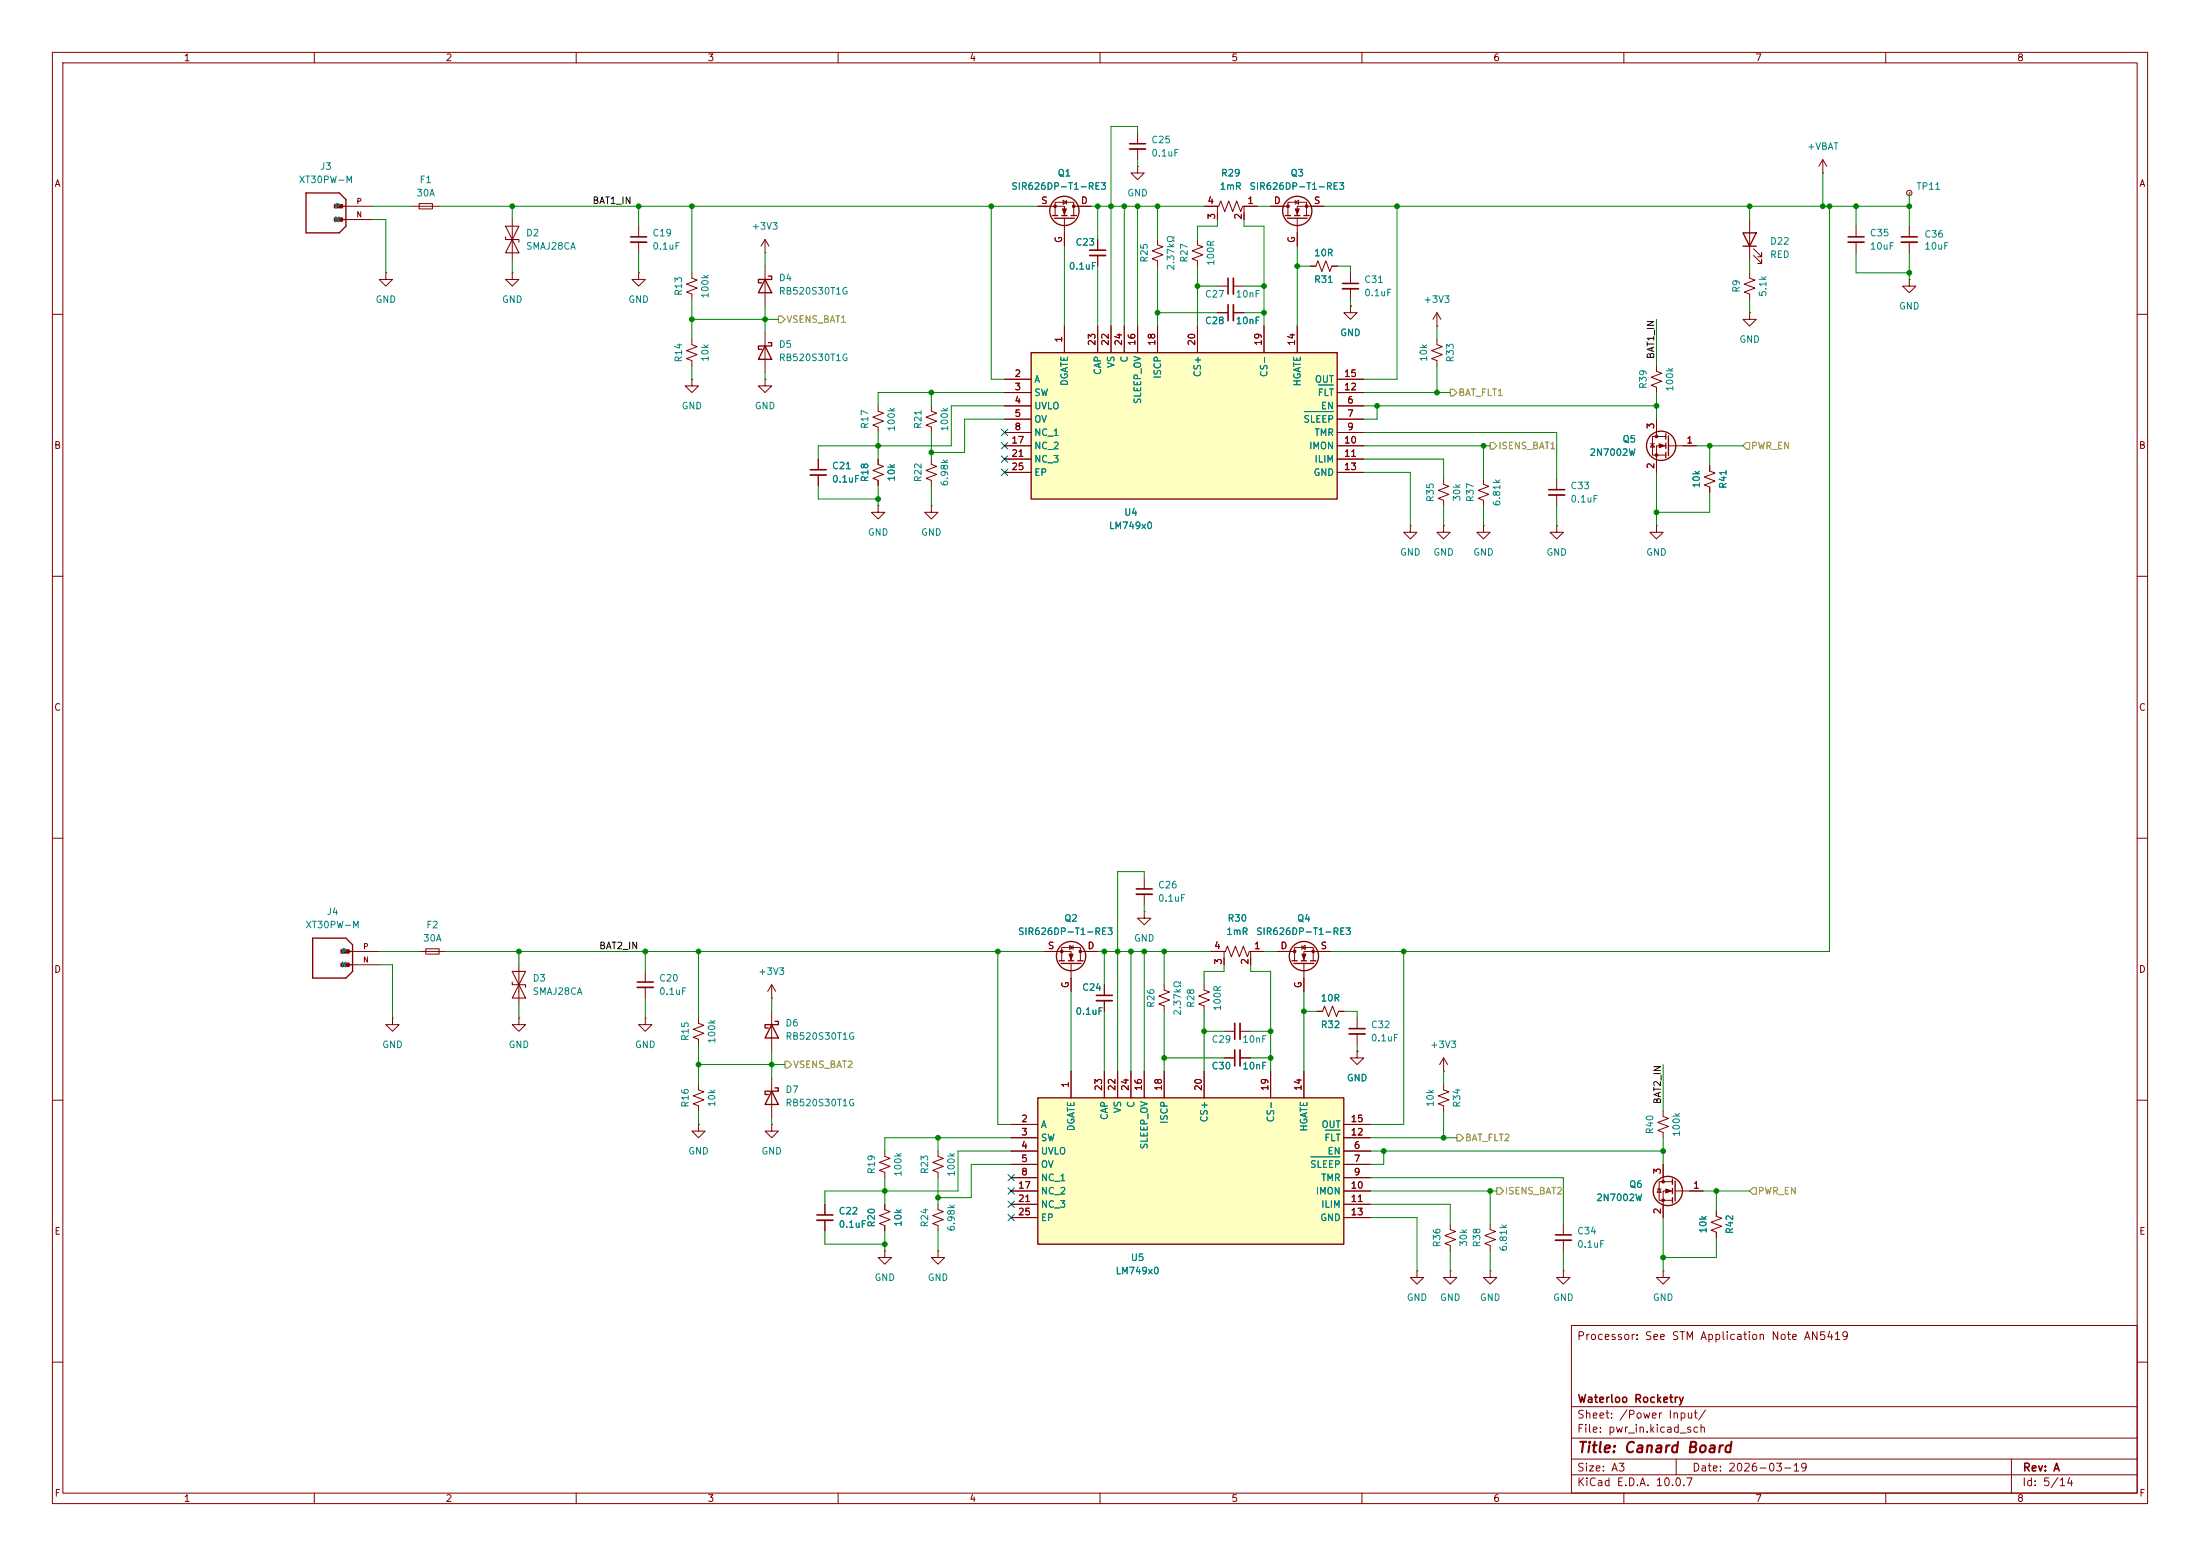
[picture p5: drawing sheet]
<svg xmlns="http://www.w3.org/2000/svg" width="420mm" height="297mm" viewBox="0 0 420 297" stroke-linecap="round" stroke-linejoin="round" font-family="sans-serif">
<g fill="none" stroke="#840000" stroke-width=".19">
<path d="M10 10h400v277h-400zM12 12h396v273h-396zM60 10v2M110 10v2M160 10v2M210 10v2M260 10v2M310 10v2M360 10v2M217.2 31.8v1.2h1.2l-1.2 1.3-1.3-1.3h1.3M217.2 31.8h.1M229.9 39.4h2.8l.3-1 .8 2 .8-2 .7 2 .8-2 .8 2 .3-1h2.8"/>
<path d="M232.4 39.4v2.5M237.5 39.4v2.5M242.6 39.4h3.3M247.3 38.6l.6-.4v.8zM247.3 38.2v.8M252.7 39.4h-5.1v1.7M348 33h.1M348 30.5l-.8 1.3M348 30.5l.7 1.3M348 30.5v2.5M146 48.3h.1M146 45.7v2.6"/>
<path d="M146 50.8v7.6M146 45.7l-.7 1.3M146 45.7l.8 1.3M209.5 45.7v2.1M209.5 48.8v2M221 45.7v1l1 .4-2 .8 2 .7-2 .8 1 .4v1M228.6 45.7v1l1 .4-2 .8 2 .7-2 .8 1 .4v1M245.9 41.1v-2.5h3.5v2.5M247.6 41.7v5.3M250.2 50.8h1l.4-1 .7 2 .8-2 .8 2 .4-1h1M257.8 58.4v1.3h1.3l-1.3 1.3-1.3-1.3h1.3M257.8 58.4h.1"/>
<path d="M257.8 52.1v2M257.8 55.1v2.1M334 41.9v7.6M334.8 48.8l1.5 1.5v-.8v.8h-.8M334.8 47.5l1.5 1.5v-.7v.7h-.8M354.3 43.2v2M354.3 46.2v2.1M364.5 53.3v1.3h1.3l-1.3 1.3-1.3-1.3h1.3M364.5 53.3h.1M10 60h2M132.1 72.4v1.3h1.2l-1.2 1.2-1.3-1.2h1.3M132.1 72.4h.1"/>
<path d="M146 72.4v1.3h1.3l-1.3 1.2-1.2-1.2h1.2M146 72.4h.1M146 63.5v7.6M167.6 77.5v1l1.1 .4-2.1 .7 2.1 .8-2.1 .8 1 .3v1.1M177.8 77.5v1l1 .4-2 .7 2 .8-2 .8 1 .3v1.1M408 60h2M156.2 87.6v2.1M156.2 90.7v2M167.6 87.6v1l1.1 .4-2.1 .8 2.1 .8-2.1 .7 1 .4v1M167.6 96.5v1.3h1.3l-1.3 1.3-1.2-1.3h1.2M167.6 96.5h.1M177.8 96.5v1.3h1.3l-1.3 1.3-1.3-1.3h1.3"/>
<path d="M177.8 96.5h.1M177.8 87.6v1l1 .4-2 .8 2 .8-2 .7 1 .4v1M10 110h2M408 110h2M10 160h2M408 160h2M123.2 194.3v1.3h1.3l-1.3 1.3-1.3-1.3h1.3M123.2 194.3h.1M123.2 185.4v2.1M123.2 188.5v2M133.3 194.3v1l1.1 .4-2.1 .8 2.1 .7-2.1 .8 1 .4v1M147.3 190.5h.1"/>
<path d="M147.3 188l-.7 1.2M147.3 188l.8 1.2M147.3 188v2.5M147.3 193v7.7M10 210h2M275.6 207v1l1 .4-2 .8 2 .7-2 .8 1 .4v1M317.5 212.1v1l1 .4-2 .7 2 .8-2 .8 1 .4v1M408 210h2M276.9 233.7v1l1 .4-2.1 .7 2.1 .8-2.1 .8 1.1 .3v1.1M284.5 233.7v1l1 .4-2 .7 2 .8-2 .8 1 .3v1.1M298.4 233.7v2M298.4 236.7v2.1"/>
<path d="M316.4 226.9h.7M316.7 226.9l.4 .7h-.7zM317.5 222.2v3.4M319.3 225.6h-2.6v3.5h2.6M319.3 227.3h-1.8v5.1M319.8 227.3h5.3M327.7 231.1v1.1l1 .3-2.1 .8 2.1 .8-2.1 .7 1.1 .4v1M270.5 242.6v1.2h1.3l-1.3 1.3-1.3-1.3h1.3M270.5 242.6h.1M276.9 242.6v1.2h1.2l-1.2 1.3-1.3-1.3h1.3M276.9 242.6h.1M284.5 242.6v1.2h1.2l-1.2 1.3-1.3-1.3h1.3"/>
<path d="M284.5 242.6h.1M300 253h108v32h-108zM317.5 242.6v1.2h1.3l-1.3 1.3-1.3-1.3h1.3M317.5 242.6h.1M10 260h2M300 278.5h108M300 274.5h108M300 268.5h108M320 278.5v3M384 278.5v6.5M408 260h2M60 285v2"/>
<path d="M110 285v2M160 285v2M210 285v2M260 285v2M300 281.5h108M310 285v2M360 285v2"/>
</g>
<path d="M208 47.8h3.1M256.3 54.1h3M352.8 45.2h3.1M154.7 89.7h3M121.7 187.5h3M296.9 235.7h3.1" fill="none" stroke="#840000" stroke-width=".3"/>
<path d="M208 48.8h3.1M256.3 55.1h3M352.8 46.2h3.1M154.7 90.7h3M121.7 188.5h3M296.9 236.7h3.1" fill="none" stroke="#840000" stroke-width=".33"/>
<g fill="none" stroke="#840000" stroke-width=".25">
<path d="M146 53.3l1.3 2.6h-2.5zM146.7 52.7h.6v.6h-2.5v.7h.6M245.4 41.1h1M245.7 41.7h3.9M247.1 41.1h1.1M248.9 41.1h1M332.7 44.5h2.6l-1.3 2.5zM332.7 47h2.6M146 66l1.3 2.6h-2.5zM146.7 65.4h.6v.6h-2.5v.7h.6M147.3 195.6l1.3 2.5h-2.6zM148 194.9h.6v.7h-2.6v.6h.7"/>
<path d="M319.3 225v1.1M319.3 226.8v1M319.3 228.6v1M319.8 225.4v3.8"/>
<circle cx="247.6" cy="40.3" r="2.79"/>
<circle cx="318.4" cy="227.3" r="2.79"/>
</g>
<g fill="#840000" stroke="#840000" stroke-width=".19">
<path d="M318 226.9l1 .4-1 .4z"/>
<path d="M247.3 39.9h.7l-.4 1z"/>
<circle cx="317.5" cy="225.6" r=".25"/>
<circle cx="317.5" cy="229.1" r=".25"/>
<circle cx="245.9" cy="39.4" r=".25"/>
<circle cx="249.4" cy="39.4" r=".25"/>
</g>
<path d="M196.8 67.3h58.5v28h-58.5z" fill="#ffffc2"/>
<path d="M196.8 67.3h58.5v28h-58.5zM59.7 179.1h6.3l1.3 1.2v5.1l-1.3 1.3h-6.3zM65.4 181.6h1.9M65.4 184.2h1.9M147.3 208.3l1.3 2.5h-2.6zM148 207.6h.6v.7h-2.6v.6h.7" fill="none" stroke="#840000" stroke-width=".25"/>
<g fill="none" stroke="#840000" stroke-width=".19">
<path d="M232.4 59.7h2M232.4 54.6h2M235.5 59.7h2M235.5 54.6h2M364.5 43.2v2M364.5 46.2v2.1M191.8 72.4h5M191.8 74.9h5M191.8 77.5h5M203.2 62.2v5.1M209.5 62.2v5.1M212.1 62.2v5.1"/>
<path d="M214.6 62.2v5.1M217.2 62.2v5.1M221 62.2v5.1M228.6 62.2v5.1M241.3 62.2v5.1M247.6 62.2v5.1M255.3 72.4h5M255.3 74.9h5M255.3 77.5h5M191.8 80h5M191.8 82.6h5M191.8 85.1h5"/>
<path d="M191.8 87.6h5M191.8 90.2h5M255.3 80h5M255.3 82.6h5M255.3 85.1h5M255.3 87.6h5M255.3 90.2h5M67.3 184.2h5.1M67.3 181.6h5.1M74.9 194.3v1.3h1.3l-1.3 1.3-1.2-1.3h1.2M74.9 194.3h.1M229.9 188v1l1 .4-2 .7 2 .8-2 .7 1 .4v1"/>
<path d="M233.7 196.9h2M236.7 196.9h2.1M251.5 193h1l.4-1 .7 2.1 .8-2.1 .7 2.1 .4-1.1h1M133.3 207v1l1.1 .4-2.1 .8 2.1 .7-2.1 .8 1 .4v1M133.3 214.6v1.3h1.3l-1.3 1.3-1.2-1.3h1.2M133.3 214.6h.1M147.3 214.6v1.3h1.3l-1.3 1.3-1.3-1.3h1.3M147.3 214.6h.1M147.3 205.7v7.7M233.7 201.9h2M236.7 201.9h2.1M259.1 200.7v1.2h1.2l-1.2 1.3-1.3-1.3h1.3"/>
<path d="M259.1 200.7h.1M168.9 238.8v1.2h1.3l-1.3 1.3-1.3-1.3h1.3M168.9 238.8h.1M179.1 238.8v1.2h1.2l-1.2 1.3-1.3-1.3h1.3M179.1 238.8h.1"/>
</g>
<path d="M249 78.6h5.5M251.7 73.5h2.8" fill="none" stroke="#008484" stroke-width=".19"/>
<path d="M234.4 53.1v3M234.4 58.2v3M363 45.2h3M235.7 195.3v3.1M235.7 200.4v3.1" fill="none" stroke="#840000" stroke-width=".3"/>
<path d="M235.5 53.1v3M235.5 58.2v3M363 46.2h3M236.7 195.3v3.1M236.7 200.4v3.1" fill="none" stroke="#840000" stroke-width=".33"/>
<g fill="#840000" stroke="#840000" stroke-width=".19">
<path d="M65.1 181.3h1.6v.6h-1.6z"/>
<path d="M65.1 183.8h1.6v.7h-1.6z"/>
</g>
<path d="M198.1 209.6h58.4v27.9h-58.4z" fill="#ffffc2"/>
<g fill="none" stroke="#840000" stroke-width=".25">
<path d="M58.4 36.8h6.4l1.2 1.3v5.1l-1.2 1.3h-6.4zM64.1 39.4h1.9M64.1 41.9h1.9M200.9 41.1h1M201.3 41.7h3.8M202.7 41.1h1M204.5 41.1h1M318 82.8v1M318 84.6v1M318 86.4v1M318.5 83.2v3.8M202.2 183.4h1"/>
<path d="M202.6 183.9h3.8M204 183.4h1M205.7 183.4h1.1M246.6 183.4h1M247 183.9h3.8M248.4 183.4h1M250.2 183.4h1M198.1 209.6h58.4v27.9h-58.4z"/>
<circle cx="203.2" cy="40.3" r="2.79"/>
<circle cx="317.1" cy="85.1" r="2.79"/>
<circle cx="204.5" cy="182.5" r="2.79"/>
<circle cx="248.9" cy="182.5" r="2.79"/>
</g>
<g fill="none" stroke="#840000" stroke-width=".19">
<path d="M66 39.4h5.1M78.7 39.4h5.1M80 38.9h2.5v1h-2.5zM198.1 39.4h5.1v1.7M202.9 38.2l.7 .4-.7 .4zM203.6 38.2v.8M205 39.4h3.3M217.2 25.4v2M217.2 28.4v2.1M229.9 39.4h2.5M237.5 39.4h2.5M242.6 39.4h2.5"/>
<path d="M250.2 39.4h2.5M364.5 36.8h.1M66 41.9h5.1M73.7 52.1v1.2h1.2l-1.2 1.3-1.3-1.3h1.3M73.7 52.1h.1M97.8 52.1v1.2h1.3l-1.3 1.3-1.3-1.3h1.3M97.8 52.1h.1M97.8 41.9v7.6M121.9 52.1v1.2h1.3l-1.3 1.3-1.3-1.3h1.3M121.9 52.1h.1M121.9 43.2v2M121.9 46.2v2.1"/>
<path d="M132.1 52.1v1l1 .4-2 .7 2 .8-2 .8 1 .3v1.1M201.4 41.1v-2.5h3.6v2.5M203.2 41.7v5.3M209.5 45.7v2.1M209.5 48.8v2M232.4 59.7h2M232.4 40.6v1.3M235.5 59.7h2M237.5 40.6v1.3M247.6 44.5v2.5M250.2 50.8h1M254.3 50.8h1"/>
<path d="M257.8 58.4h.1M274.3 59.7v2.5M274.3 59.7l-.7 1.3M274.3 59.7l.8 1.3M334 59.7v1.3h1.3l-1.3 1.2-1.3-1.2h1.3M334 59.7h.1M334 52.1v1l1 .4-2 .7 2 .8-2 .8 1 .3v1.1M132.1 64.8v1l1 .4-2 .7 2 .8-2 .8 1 .3v1.1M191.8 72.4h5M191.8 74.9h5M191.8 77.5h5M203.2 62.2v5.1"/>
<path d="M209.5 62.2v5.1M212.1 62.2v5.1M214.6 62.2v5.1M217.2 62.2v5.1M221 62.2v5.1M228.6 62.2v5.1M241.3 62.2v5.1M247.6 62.2v5.1M255.3 72.4h5M255.3 74.9h5M255.3 77.5h5M274.3 64.8v1l1 .4-2 .7 2 .8-2 .8 1 .3v1.1"/>
<path d="M274.3 62.2h.1M316.2 69.9v1l1 .3-2 .8 2 .8-2 .7 1 .4v1M156.2 87.6v2.1M156.2 90.7v2M167.6 87.6v1M167.6 91.7v1M191.8 85.1h5M191.8 80h5M191.8 82.6h5M191.8 87.6h5M191.8 90.2h5M255.3 85.1h5"/>
<path d="M255.3 80h5M255.3 82.6h5M255.3 87.6h5M255.3 90.2h5M275.6 91.4v1.1l1 .3-2 .8 2 .8-2 .7 1 .4v1M283.2 91.4v1.1l1 .3-2 .8 2 .8-2 .7 1 .4v1M297.2 91.4v2.1M297.2 94.5v2M315.1 84.7h.7M315.5 84.7l.3 .6h-.7zM316.2 80v3.3M318 83.3h-2.5v3.6h2.5"/>
<path d="M318 85.1h-1.8v5.1M318.5 85.1h5.3M326.4 88.9v1l1 .4-2 .8 2 .7-2 .8 1 .4v1M269.2 100.3v1.3h1.3l-1.3 1.3-1.2-1.3h1.2M269.2 100.3h.1M275.6 100.3v1.3h1.3l-1.3 1.3-1.3-1.3h1.3M275.6 100.3h.1M283.2 100.3v1.3h1.3l-1.3 1.3-1.3-1.3h1.3M283.2 100.3h.1M297.2 100.3v1.3h1.2l-1.2 1.3-1.3-1.3h1.3M297.2 100.3h.1M316.2 100.3v1.3h1.3l-1.3 1.3-1.2-1.3h1.2"/>
<path d="M316.2 100.3h.1M218.4 174v1.3h1.3l-1.3 1.2-1.2-1.2h1.2M218.4 174h.1M218.4 167.6v2.1M218.4 170.7v2M80 181.6h5.1M81.3 181.1h2.5v1h-2.5zM99.1 194.3v1.3h1.2l-1.2 1.3-1.3-1.3h1.3M99.1 194.3h.1M99.1 184.2v7.6M199.4 181.6h5.1v1.8M202.7 183.4v-2.6h3.5v2.6"/>
<path d="M204.2 180.5l.7 .3-.7 .4zM204.5 183.9v5.3M204.9 180.5v.7M206.2 181.6h3.3M210.8 188v2M210.8 191v2M222.2 188v1l1.1 .4-2.1 .7 2.1 .8-2.1 .7 1 .4v1M231.1 181.6h2.8l.4-1 .8 2 .7-2 .8 2 .8-2 .7 2 .4-1h2.8M233.7 181.6v2.6M238.8 181.6v2.6M243.8 181.6h3.3M247.1 183.4v-2.6h3.6v2.6"/>
<path d="M248.5 180.8l.7-.3v.7zM248.5 180.5v.7M248.9 183.9v5.3M251.5 193h1M254 181.6h-5.1v1.8M255.5 193h1M259.1 194.3v2M259.1 197.4v2M168.9 219.7v1l1 .4-2 .8 2 .7-2 .8 1 .4v1M179.1 219.7v1l1 .4-2 .8 2 .7-2 .8 1 .4v1M193 214.6h5.1M193 217.2h5.1"/>
<path d="M193 219.7h5.1M204.5 204.5v5.1M210.8 204.5v5.1M213.4 204.5v5.1M215.9 204.5v5.1M218.4 204.5v5.1M222.2 204.5v5.1M229.9 204.5v5.1M233.7 201.9h2M236.7 201.9h2.1M242.6 204.5v5.1M248.9 204.5v5.1"/>
<path d="M256.5 214.6h5.1M256.5 217.2h5.1M256.5 219.7h5.1M259.1 200.7h.1M275.6 204.5h.1M275.6 201.9v2.6M275.6 201.9l-.8 1.3M275.6 201.9l.8 1.3M157.5 229.9v2M157.5 232.9v2M168.9 229.9v1l1 .4-2 .7 2 .8-2 .8 1 .3v1M179.1 229.9v1l1 .4-2 .7 2 .8-2 .8 1 .3v1"/>
<path d="M193 222.2h5.1M193 224.8h5.1M193 227.3h5.1M193 229.9h5.1M193 232.4h5.1M256.5 222.2h5.1M256.5 224.8h5.1M256.5 227.3h5.1M256.5 229.9h5.1M256.5 232.4h5.1M317.5 222.2v2.6M317.5 229.9v2.5"/>
<path d="M322.6 227.3h2.5M327.7 231.1v1.1M327.7 235.2v1M298.4 242.6v1.2h1.3l-1.3 1.3-1.2-1.3h1.2M298.4 242.6h.1"/>
<circle cx="364.5" cy="36.8" r=".51"/>
</g>
<path d="M249 78.6h5.5M251.7 73.5h2.8M253 215.7h2.8M250.3 220.8h5.5" fill="none" stroke="#008484" stroke-width=".19"/>
<g fill="#840000" stroke="#840000" stroke-width=".19">
<path d="M202.8 39.9h.8l-.4 1z"/>
<path d="M316.7 84.7l1.1 .4-1.1 .4z"/>
<path d="M204.1 182.1h.8l-.4 1z"/>
<path d="M248.5 182.1h.8l-.4 1z"/>
<path d="M63.8 39.1h1.6v.6h-1.6z"/>
<path d="M63.8 41.6h1.6v.6h-1.6z"/>
<circle cx="205" cy="39.4" r=".25"/>
<circle cx="201.4" cy="39.4" r=".25"/>
<circle cx="316.2" cy="83.3" r=".25"/>
<circle cx="316.2" cy="86.9" r=".25"/>
<circle cx="206.2" cy="181.6" r=".25"/>
<circle cx="202.7" cy="181.6" r=".25"/>
<circle cx="247.1" cy="181.6" r=".25"/>
<circle cx="250.7" cy="181.6" r=".25"/>
</g>
<path d="M215.6 27.4h3.1M120.4 45.2h3M295.7 93.5h3M216.9 169.7h3.1M209.3 190h3M257.6 196.3h3M156 231.9h3" fill="none" stroke="#840000" stroke-width=".3"/>
<path d="M215.6 28.4h3.1M120.4 46.2h3M295.7 94.5h3M216.9 170.7h3.1M209.3 191h3M257.6 197.4h3M156 232.9h3" fill="none" stroke="#840000" stroke-width=".33"/>
<path d="M96.5 45.2v.5h2.6v.5M96.5 43.2h2.6l-1.3 2.5zM97.8 45.7l1.3 2.6h-2.6zM97.8 187.5v.5h2.5v.5M97.8 185.4h2.5l-1.2 2.6zM99.1 188l1.2 2.5h-2.5z" fill="none" stroke="#840000" stroke-width=".2"/>
<path d="M148.6 60.3h.6l.7 .7-.7 .6h-.6zM276.9 74.3h.6l.6 .6-.6 .7h-.6zM284.5 84.5h.6l.6 .6-.6 .6h-.6zM332.7 85.1l.7-.6h.6v1.2h-.6zM149.9 202.6h.6l.6 .6-.6 .6h-.6zM278.1 216.5h.7l.6 .7-.6 .6h-.7zM285.7 226.7h.7l.6 .6-.6 .7h-.7zM334.6 226.7h.7v1.3h-.7l-.6-.7z" fill="none" stroke="#848400" stroke-width=".19"/>
<g fill="none" stroke="#008400" stroke-width=".19">
<path d="M71.1 39.4h7.6M83.8 39.4h114.3M97.8 39.4v2.5M121.9 39.4v3.8M132.1 39.4v12.7M189.2 39.4v33h2.6M208.3 39.4h21.6M209.5 39.4v6.3M214.6 39.4v22.8M217.2 25.4v-1.3h-5.1v38.1M217.2 30.5v1.3M217.2 39.4v22.8"/>
<path d="M221 39.4v6.3M240 39.4h2.6M252.7 39.4h111.8M266.7 39.4v33h-6.4M334 39.4v2.5M348 33v6.4M349.2 39.4v142.2h-95.2M354.3 39.4v3.8M364.5 36.8v6.4M71.1 41.9h2.6v10.2M97.8 49.5v2.6M121.9 48.3v3.8"/>
<path d="M132.1 57.2v7.6M146 48.3v2.5M146 58.4v5.1M203.2 47v15.2M209.5 50.8v11.4M221 50.8v11.4M221 59.7h11.4M228.6 50.8v11.4M228.6 54.6h3.8M232.4 41.9v1.3h-3.8v2.5M237.5 41.9v1.3h3.8v19M237.5 59.7h3.8"/>
<path d="M237.5 54.6h3.8M247.6 47v15.2M247.6 50.8h2.6M255.3 50.8h2.5v1.3M257.8 57.2v1.2M334 49.5v2.6M334 57.2v2.5M354.3 48.3v3.8h10.2M364.5 48.3v5M132.1 69.9v2.5M132.1 61h16.5M146 71.1v1.3"/>
<path d="M177.8 74.9v2.6M191.8 74.9h-24.2v2.6M191.8 77.5h-10.2v7.6h-25.4v2.5M260.3 74.9h16.6M260.3 77.5h55.9M262.9 77.5v2.5h-2.6M274.3 62.2v2.6M274.3 69.9v5M316.2 61v8.9M316.2 74.9v5.1M156.2 92.7v2.6h11.4M167.6 82.6v5"/>
<path d="M167.6 92.7v3.8M177.8 82.6v5M177.8 92.7v3.8M191.8 80h-7.7v6.4h-6.3M260.3 85.1h24.2M260.3 90.2h8.9v10.1M260.3 87.6h15.3v3.8M260.3 82.6h36.9v8.8M275.6 96.5v3.8M283.2 85.1v6.3M283.2 96.5v3.8M297.2 96.5v3.8"/>
<path d="M316.2 90.2v10.1M323.8 85.1h8.9M326.4 85.1v3.8M326.4 94v3.8h-10.2M218.4 167.6v-1.2h-5v38.1M218.4 172.7v1.3M72.4 181.6h7.6M72.4 184.2h2.5v10.1M85.1 181.6h114.3M99.1 181.6v2.6M99.1 191.8v2.5M123.2 181.6v3.8"/>
<path d="M123.2 190.5v3.8M133.3 181.6v12.7M133.3 199.4v7.6M147.3 190.5v2.5M190.5 181.6v33h2.5M204.5 189.2v15.3M209.5 181.6h21.6M210.8 181.6v6.4M210.8 193v11.5M215.9 181.6v22.9M218.4 181.6v22.9M222.2 181.6v6.4"/>
<path d="M222.2 193v11.5M229.9 193v11.5M229.9 196.9h3.8M233.7 184.2v1.2h-3.8v2.6M238.8 184.2v1.2h3.8v19.1M238.8 196.9h3.8M241.3 181.6h2.5M248.9 189.2v15.3M248.9 193h2.6M256.5 193h2.6v1.3M259.1 199.4v1.3M268 181.6v33h-6.4"/>
<path d="M133.3 203.2h16.6M133.3 212.1v2.5M147.3 200.7v5M147.3 213.4v1.2M179.1 217.2v2.5M193 219.7h-10.1v7.6h-25.4v2.6M193 217.2h-24.1v2.5M222.2 201.9h11.5M238.8 201.9h3.8M261.6 219.7h55.9M261.6 217.2h16.5M264.2 219.7v2.5h-2.6"/>
<path d="M275.6 204.5v2.5M275.6 212.1v5.1M317.5 203.2v8.9M317.5 217.2v5M157.5 234.9v2.6h11.4M168.9 224.8v5.1M168.9 234.9v3.9M179.1 224.8v5.1M179.1 234.9v3.9M193 222.2h-7.6v6.4h-6.3M261.6 227.3h24.1M261.6 232.4h8.9v10.2"/>
<path d="M261.6 229.9h15.3v3.8M261.6 224.8h36.8v8.9M276.9 238.8v3.8M284.5 227.3v6.4M284.5 238.8v3.8M298.4 238.8v3.8M317.5 232.4v10.2M325.1 227.3h8.9M327.7 227.3v3.8M327.7 236.2v3.8h-10.2"/>
</g>
<g fill="none" stroke="#000084" stroke-width=".19">
<path d="M191.2 84.5l1.2 1.2M191.2 87l1.2 1.2M191.2 81.9l1.2 1.3M191.2 89.6l1.2 1.2M192.4 84.5l-1.2 1.2M192.4 87l-1.2 1.2M192.4 81.9l-1.2 1.3M192.4 89.6l-1.2 1.2M192.4 231.8l1.2 1.2M192.4 224.2l1.2 1.2M192.4 226.7l1.2 1.2M192.4 229.3l1.2 1.2"/>
<path d="M193.6 231.8l-1.2 1.2M193.6 224.2l-1.2 1.2M193.6 226.7l-1.2 1.2M193.6 229.3l-1.2 1.2"/>
</g>
<g fill="#008400" stroke="#008400" stroke-width=".19">
<circle cx="167.6" cy="85.1" r=".46"/>
<circle cx="177.8" cy="86.4" r=".46"/>
<circle cx="146" cy="61" r=".46"/>
<circle cx="177.8" cy="74.9" r=".46"/>
<circle cx="133.3" cy="181.6" r=".46"/>
<circle cx="133.3" cy="203.2" r=".46"/>
<circle cx="147.3" cy="203.2" r=".46"/>
<circle cx="123.2" cy="181.6" r=".46"/>
<circle cx="99.1" cy="181.6" r=".46"/>
<circle cx="218.4" cy="181.6" r=".46"/>
<circle cx="222.2" cy="181.6" r=".46"/>
<circle cx="179.1" cy="217.2" r=".46"/>
<circle cx="190.5" cy="181.6" r=".46"/>
<circle cx="215.9" cy="181.6" r=".46"/>
<circle cx="213.4" cy="181.6" r=".46"/>
<circle cx="210.8" cy="181.6" r=".46"/>
<circle cx="229.9" cy="196.9" r=".46"/>
<circle cx="222.2" cy="201.9" r=".46"/>
<circle cx="189.2" cy="39.4" r=".46"/>
<circle cx="212.1" cy="39.4" r=".46"/>
<circle cx="214.6" cy="39.4" r=".46"/>
<circle cx="209.5" cy="39.4" r=".46"/>
<circle cx="217.2" cy="39.4" r=".46"/>
<circle cx="221" cy="39.4" r=".46"/>
<circle cx="179.1" cy="228.6" r=".46"/>
<circle cx="168.9" cy="227.3" r=".46"/>
<circle cx="97.8" cy="39.4" r=".46"/>
<circle cx="132.1" cy="61" r=".46"/>
<circle cx="132.1" cy="39.4" r=".46"/>
<circle cx="121.9" cy="39.4" r=".46"/>
<circle cx="326.4" cy="85.1" r=".46"/>
<circle cx="316.2" cy="97.8" r=".46"/>
<circle cx="327.7" cy="227.3" r=".46"/>
<circle cx="167.6" cy="95.3" r=".46"/>
<circle cx="283.2" cy="85.1" r=".46"/>
<circle cx="317.5" cy="219.7" r=".46"/>
<circle cx="268" cy="181.6" r=".46"/>
<circle cx="266.7" cy="39.4" r=".46"/>
<circle cx="274.3" cy="74.9" r=".46"/>
<circle cx="316.2" cy="77.5" r=".46"/>
<circle cx="242.6" cy="201.9" r=".46"/>
<circle cx="242.6" cy="196.9" r=".46"/>
<circle cx="248.9" cy="193" r=".46"/>
<circle cx="168.9" cy="237.5" r=".46"/>
<circle cx="241.3" cy="59.7" r=".46"/>
<circle cx="247.6" cy="50.8" r=".46"/>
<circle cx="221" cy="59.7" r=".46"/>
<circle cx="228.6" cy="54.6" r=".46"/>
<circle cx="241.3" cy="54.6" r=".46"/>
<circle cx="262.9" cy="77.5" r=".46"/>
<circle cx="264.2" cy="219.7" r=".46"/>
<circle cx="284.5" cy="227.3" r=".46"/>
<circle cx="275.6" cy="217.2" r=".46"/>
<circle cx="317.5" cy="240" r=".46"/>
<circle cx="364.5" cy="52.1" r=".46"/>
<circle cx="349.2" cy="39.4" r=".46"/>
<circle cx="348" cy="39.4" r=".46"/>
<circle cx="354.3" cy="39.4" r=".46"/>
<circle cx="334" cy="39.4" r=".46"/>
<circle cx="364.5" cy="39.4" r=".46"/>
</g>
<text font-size="2" fill="#840000" x="301" y="277.8">Title: Canard Board</text>
<g font-size="1.5" fill="#840000">
<text x="300.9" y="256.1">Processor: See STM Application Note AN5419</text>
<text x="301" y="268.1">Waterloo Rocketry</text>
<text x="300.9" y="273.8">File: pwr_in.kicad_sch</text>
<text x="300.9" y="271.1">Sheet: /Power Input/</text>
<text x="300.9" y="281.2">Size: A3</text>
<text x="322.9" y="281.2">Date: 2026-03-19</text>
<text x="386" y="281.2">Rev: A</text>
<text x="300.9" y="284">KiCad E.D.A. 10.0.7</text>
<text x="385.9" y="284">Id: 5/14</text>
</g>
<g font-size="1.3" fill="#840000">
<text x="35" y="12">1</text>
<text x="85" y="12">2</text>
<text x="135" y="12">3</text>
<text x="185" y="12">4</text>
<text x="235" y="12">5</text>
<text x="285" y="12">6</text>
<text x="335" y="12">7</text>
<text x="385" y="12">8</text>
<text x="10.3" y="36">A</text>
<text x="408.3" y="36">A</text>
<text x="198.7" y="39.2">S</text>
<text x="206.2" y="39.2">D</text>
<text x="230.4" y="39.2">4</text>
<text x="238" y="39.2">1</text>
<text x="243.1" y="39.2">D</text>
<text x="250.7" y="39.2">S</text>
<text x="203.1" y="46.5" transform="rotate(-90 203.1 46.5)">G</text>
<text x="232.3" y="42" transform="rotate(-90 232.3 42)">3</text>
<text x="237.4" y="42" transform="rotate(-90 237.4 42)">2</text>
<text x="247.5" y="46.5" transform="rotate(-90 247.5 46.5)">G</text>
<text x="203.1" y="65.5" transform="rotate(-90 203.1 65.5)">1</text>
<text x="209.4" y="66.1" transform="rotate(-90 209.4 66.1)">23</text>
<text x="212" y="66.1" transform="rotate(-90 212 66.1)">22</text>
<text x="214.5" y="66.1" transform="rotate(-90 214.5 66.1)">24</text>
<text x="217" y="66.1" transform="rotate(-90 217 66.1)">16</text>
<text x="220.8" y="66.1" transform="rotate(-90 220.8 66.1)">18</text>
<text x="228.5" y="66.1" transform="rotate(-90 228.5 66.1)">20</text>
<text x="241.2" y="66.1" transform="rotate(-90 241.2 66.1)">19</text>
<text x="247.5" y="66.1" transform="rotate(-90 247.5 66.1)">14</text>
<text x="193.6" y="72.3">2</text>
<text x="193.6" y="74.8">3</text>
<text x="193.6" y="77.3">4</text>
<text x="256.5" y="74.8">12</text>
<text x="256.5" y="72.3">15</text>
<text x="257.1" y="77.3">6</text>
<text x="193.6" y="79.9">5</text>
<text x="193.6" y="82.4">8</text>
<text x="257.1" y="79.9">7</text>
<text x="257.1" y="82.4">9</text>
<text x="316.1" y="82" transform="rotate(-90 316.1 82)">3</text>
<text x="10.2" y="86">B</text>
<text x="193" y="85">17</text>
<text x="193" y="87.5">21</text>
<text x="256.5" y="85">10</text>
<text x="256.5" y="87.5">11</text>
<text x="316.1" y="89.6" transform="rotate(-90 316.1 89.6)">2</text>
<text x="321.8" y="85">1</text>
<text x="408.2" y="86">B</text>
<text x="193" y="90">25</text>
<text x="256.5" y="90">13</text>
<text x="10.2" y="136">C</text>
<text x="408.2" y="136">C</text>
<text x="10.2" y="186">D</text>
<text x="199.9" y="181.5">S</text>
<text x="207.5" y="181.5">D</text>
<text x="231.7" y="181.5">4</text>
<text x="233.5" y="184.2" transform="rotate(-90 233.5 184.2)">3</text>
<text x="238.6" y="184.2" transform="rotate(-90 238.6 184.2)">2</text>
<text x="239.3" y="181.5">1</text>
<text x="244.3" y="181.5">D</text>
<text x="252" y="181.5">S</text>
<text x="408.2" y="186">D</text>
<text x="204.3" y="188.7" transform="rotate(-90 204.3 188.7)">G</text>
<text x="248.8" y="188.7" transform="rotate(-90 248.8 188.7)">G</text>
<text x="204.3" y="207.7" transform="rotate(-90 204.3 207.7)">1</text>
<text x="210.7" y="208.3" transform="rotate(-90 210.7 208.3)">23</text>
<text x="213.2" y="208.3" transform="rotate(-90 213.2 208.3)">22</text>
<text x="215.8" y="208.3" transform="rotate(-90 215.8 208.3)">24</text>
<text x="218.3" y="208.3" transform="rotate(-90 218.3 208.3)">16</text>
<text x="222.1" y="208.3" transform="rotate(-90 222.1 208.3)">18</text>
<text x="229.7" y="208.3" transform="rotate(-90 229.7 208.3)">20</text>
<text x="242.4" y="208.3" transform="rotate(-90 242.4 208.3)">19</text>
<text x="248.8" y="208.3" transform="rotate(-90 248.8 208.3)">14</text>
<text x="194.8" y="214.5">2</text>
<text x="257.7" y="214.5">15</text>
<text x="194.8" y="217">3</text>
<text x="194.8" y="219.6">4</text>
<text x="257.7" y="217">12</text>
<text x="258.3" y="219.6">6</text>
<text x="194.2" y="227.2">17</text>
<text x="194.8" y="222.1">5</text>
<text x="194.8" y="224.7">8</text>
<text x="257.7" y="227.2">10</text>
<text x="258.3" y="222.1">7</text>
<text x="258.3" y="224.7">9</text>
<text x="317.4" y="224.3" transform="rotate(-90 317.4 224.3)">3</text>
<text x="323.1" y="227.2">1</text>
<text x="194.2" y="229.7">21</text>
<text x="194.2" y="232.3">25</text>
<text x="257.7" y="229.7">11</text>
<text x="257.7" y="232.3">13</text>
<text x="317.4" y="231.9" transform="rotate(-90 317.4 231.9)">2</text>
<text x="10.3" y="236">E</text>
<text x="408.3" y="236">E</text>
<text x="10.3" y="286">F</text>
<text x="35" y="287">1</text>
<text x="85" y="287">2</text>
<text x="135" y="287">3</text>
<text x="185" y="287">4</text>
<text x="235" y="287">5</text>
<text x="285" y="287">6</text>
<text x="335" y="287">7</text>
<text x="385" y="287">8</text>
<text x="408.3" y="286">F</text>
</g>
<g font-size="1.3" fill="#008484">
<text x="219.7" y="27.6">C25</text>
<text x="344.9" y="28.9">+VBAT</text>
<text x="56.9" y="35.3">XT30PW-M</text>
<text x="61" y="32.7">J3</text>
<text x="80" y="35.3">F1</text>
<text x="201.8" y="34">Q1</text>
<text x="219.7" y="30.2">0.1uF</text>
<text x="233" y="34">R29</text>
<text x="246.3" y="34">Q3</text>
<text x="79.4" y="37.8">30A</text>
<text x="193" y="36.5">SIR626DP-T1-RE3</text>
<text x="215.1" y="37.8">GND</text>
<text x="232.7" y="36.5">1mR</text>
<text x="238.4" y="36.5">SIR626DP-T1-RE3</text>
<text x="365.7" y="36.5">TP11</text>
<text x="100.3" y="45.4">D2</text>
<text x="100.3" y="48">SMAJ28CA</text>
<text x="124.4" y="45.4">C19</text>
<text x="124.4" y="48">0.1uF</text>
<text x="143.4" y="44.1">+3V3</text>
<text x="205.2" y="47.2">C23</text>
<text x="337.8" y="47">D22</text>
<text x="356.9" y="45.4">C35</text>
<text x="356.9" y="48">10uF</text>
<text x="367.3" y="45.7">C36</text>
<text x="367.3" y="48">10uF</text>
<text x="148.6" y="54">D4</text>
<text x="203.9" y="51.8">0.1uF</text>
<text x="219.4" y="50.2" transform="rotate(-90 219.4 50.2)">R25</text>
<text x="224.5" y="51.7" transform="rotate(-90 224.5 51.7)">2.37kΩ</text>
<text x="227" y="50.2" transform="rotate(-90 227 50.2)">R27</text>
<text x="232.1" y="50.8" transform="rotate(-90 232.1 50.8)">100R</text>
<text x="250.8" y="49.2">10R</text>
<text x="337.8" y="49.5">RED</text>
<text x="71.6" y="58.1">GND</text>
<text x="95.7" y="58.1">GND</text>
<text x="119.9" y="58.1">GND</text>
<text x="130.5" y="56.6" transform="rotate(-90 130.5 56.6)">R13</text>
<text x="135.6" y="57.1" transform="rotate(-90 135.6 57.1)">100k</text>
<text x="148.6" y="56.5">RB520S30T1G</text>
<text x="229.9" y="57.1">C27</text>
<text x="235.8" y="57.1">10nF</text>
<text x="250.8" y="54.3">R31</text>
<text x="260.3" y="54.3">C31</text>
<text x="260.3" y="56.8">0.1uF</text>
<text x="271.7" y="58.1">+3V3</text>
<text x="332.4" y="56" transform="rotate(-90 332.4 56)">R9</text>
<text x="337.5" y="56.8" transform="rotate(-90 337.5 56.8)">5.1k</text>
<text x="362.4" y="59.4">GND</text>
<text x="229.9" y="62.2">C28</text>
<text x="235.8" y="62.2">10nF</text>
<text x="255.7" y="64.5">GND</text>
<text x="331.9" y="65.7">GND</text>
<text x="130.5" y="69.3" transform="rotate(-90 130.5 69.3)">R14</text>
<text x="135.6" y="69.2" transform="rotate(-90 135.6 69.2)">10k</text>
<text x="148.6" y="66.7">D5</text>
<text x="148.6" y="69.2">RB520S30T1G</text>
<text x="210.5" y="71.7" transform="rotate(-90 210.5 71.7)">CAP</text>
<text x="213.1" y="70.3" transform="rotate(-90 213.1 70.3)">VS</text>
<text x="215.6" y="69.3" transform="rotate(-90 215.6 69.3)">C</text>
<text x="272.7" y="69.2" transform="rotate(-90 272.7 69.2)">10k</text>
<text x="277.8" y="69.3" transform="rotate(-90 277.8 69.3)">R33</text>
<text x="197.3" y="73.4">A</text>
<text x="197.3" y="75.9">SW</text>
<text x="204.2" y="73.8" transform="rotate(-90 204.2 73.8)">DGATE</text>
<text x="218.1" y="77.2" transform="rotate(-90 218.1 77.2)">SLEEP_OV</text>
<text x="221.9" y="72.4" transform="rotate(-90 221.9 72.4)">ISCP</text>
<text x="229.6" y="72.1" transform="rotate(-90 229.6 72.1)">CS+</text>
<text x="242.3" y="72.1" transform="rotate(-90 242.3 72.1)">CS-</text>
<text x="248.6" y="73.9" transform="rotate(-90 248.6 73.9)">HGATE</text>
<text x="250.9" y="73.4">OUT</text>
<text x="251.5" y="75.9">FLT</text>
<text x="314.7" y="74.4" transform="rotate(-90 314.7 74.4)">R39</text>
<text x="319.7" y="74.8" transform="rotate(-90 319.7 74.8)">100k</text>
<text x="130" y="78.4">GND</text>
<text x="144" y="78.4">GND</text>
<text x="166.1" y="82" transform="rotate(-90 166.1 82)">R17</text>
<text x="171.1" y="82.5" transform="rotate(-90 171.1 82.5)">100k</text>
<text x="176.2" y="82" transform="rotate(-90 176.2 82)">R21</text>
<text x="181.3" y="82.5" transform="rotate(-90 181.3 82.5)">100k</text>
<text x="197.3" y="78.4">UVLO</text>
<text x="197.3" y="81">OV</text>
<text x="197.3" y="83.5">NC_1</text>
<text x="248.7" y="81">SLEEP</text>
<text x="250.8" y="83.5">TMR</text>
<text x="252.1" y="78.4">EN</text>
<text x="158.7" y="89.9">C21</text>
<text x="197.3" y="86.1">NC_2</text>
<text x="197.3" y="88.6">NC_3</text>
<text x="249.8" y="86.1">IMON</text>
<text x="250.8" y="88.6">ILIM</text>
<text x="303.4" y="87.3">2N7002W</text>
<text x="309.6" y="84.8">Q5</text>
<text x="158.7" y="92.4">0.1uF</text>
<text x="166.1" y="92.1" transform="rotate(-90 166.1 92.1)">R18</text>
<text x="171.1" y="92" transform="rotate(-90 171.1 92)">10k</text>
<text x="176.2" y="92.1" transform="rotate(-90 176.2 92.1)">R22</text>
<text x="181.3" y="92.9" transform="rotate(-90 181.3 92.9)">6.98k</text>
<text x="197.3" y="91.1">EP</text>
<text x="250.7" y="91.1">GND</text>
<text x="274" y="96" transform="rotate(-90 274 96)">R35</text>
<text x="279.1" y="95.8" transform="rotate(-90 279.1 95.8)">30k</text>
<text x="281.6" y="96" transform="rotate(-90 281.6 96)">R37</text>
<text x="299.7" y="93.7">C33</text>
<text x="324.8" y="93.3" transform="rotate(-90 324.8 93.3)">10k</text>
<text x="329.9" y="93.4" transform="rotate(-90 329.9 93.4)">R41</text>
<text x="211.6" y="101.3">LM749x0</text>
<text x="214.5" y="98.8">U4</text>
<text x="286.7" y="96.7" transform="rotate(-90 286.7 96.7)">6.81k</text>
<text x="299.7" y="96.2">0.1uF</text>
<text x="165.6" y="102.6">GND</text>
<text x="175.7" y="102.6">GND</text>
<text x="267.2" y="106.4">GND</text>
<text x="273.5" y="106.4">GND</text>
<text x="281.1" y="106.4">GND</text>
<text x="295.1" y="106.4">GND</text>
<text x="314.2" y="106.4">GND</text>
<text x="221" y="169.9">C26</text>
<text x="221" y="172.4">0.1uF</text>
<text x="58.2" y="177.5">XT30PW-M</text>
<text x="62.3" y="175">J4</text>
<text x="81.3" y="177.5">F2</text>
<text x="194.2" y="178.8">SIR626DP-T1-RE3</text>
<text x="203.1" y="176.2">Q2</text>
<text x="234" y="178.8">1mR</text>
<text x="234.2" y="176.2">R30</text>
<text x="239.7" y="178.8">SIR626DP-T1-RE3</text>
<text x="247.5" y="176.2">Q4</text>
<text x="80.7" y="180">30A</text>
<text x="216.4" y="180">GND</text>
<text x="101.6" y="187.7">D3</text>
<text x="101.6" y="190.2">SMAJ28CA</text>
<text x="125.7" y="187.7">C20</text>
<text x="125.7" y="190.2">0.1uF</text>
<text x="144.7" y="186.4">+3V3</text>
<text x="206.5" y="189.4">C24</text>
<text x="252" y="191.5">10R</text>
<text x="149.8" y="196.2">D6</text>
<text x="205.2" y="194">0.1uF</text>
<text x="220.7" y="192.5" transform="rotate(-90 220.7 192.5)">R26</text>
<text x="225.8" y="194" transform="rotate(-90 225.8 194)">2.37kΩ</text>
<text x="228.3" y="192.5" transform="rotate(-90 228.3 192.5)">R28</text>
<text x="233.4" y="193.1" transform="rotate(-90 233.4 193.1)">100R</text>
<text x="252" y="196.5">R32</text>
<text x="261.6" y="196.5">C32</text>
<text x="72.9" y="200.4">GND</text>
<text x="97" y="200.4">GND</text>
<text x="121.1" y="200.4">GND</text>
<text x="131.8" y="198.8" transform="rotate(-90 131.8 198.8)">R15</text>
<text x="136.9" y="199.3" transform="rotate(-90 136.9 199.3)">100k</text>
<text x="149.8" y="198.8">RB520S30T1G</text>
<text x="231.2" y="199.3">C29</text>
<text x="237.1" y="199.3">10nF</text>
<text x="261.6" y="199.1">0.1uF</text>
<text x="272.9" y="200.4">+3V3</text>
<text x="149.8" y="208.9">D7</text>
<text x="231.2" y="204.4">C30</text>
<text x="237.1" y="204.4">10nF</text>
<text x="257" y="206.7">GND</text>
<text x="131.8" y="211.5" transform="rotate(-90 131.8 211.5)">R16</text>
<text x="136.9" y="211.4" transform="rotate(-90 136.9 211.4)">10k</text>
<text x="149.8" y="211.5">RB520S30T1G</text>
<text x="198.6" y="215.6">A</text>
<text x="211.8" y="213.9" transform="rotate(-90 211.8 213.9)">CAP</text>
<text x="214.3" y="212.6" transform="rotate(-90 214.3 212.6)">VS</text>
<text x="216.9" y="211.6" transform="rotate(-90 216.9 211.6)">C</text>
<text x="223.2" y="214.6" transform="rotate(-90 223.2 214.6)">ISCP</text>
<text x="230.8" y="214.3" transform="rotate(-90 230.8 214.3)">CS+</text>
<text x="243.5" y="214.3" transform="rotate(-90 243.5 214.3)">CS-</text>
<text x="252.2" y="215.6">OUT</text>
<text x="274" y="211.4" transform="rotate(-90 274 211.4)">10k</text>
<text x="279.1" y="211.5" transform="rotate(-90 279.1 211.5)">R34</text>
<text x="131.3" y="220.7">GND</text>
<text x="145.3" y="220.7">GND</text>
<text x="198.6" y="218.1">SW</text>
<text x="198.6" y="220.7">UVLO</text>
<text x="205.4" y="216" transform="rotate(-90 205.4 216)">DGATE</text>
<text x="219.4" y="219.5" transform="rotate(-90 219.4 219.5)">SLEEP_OV</text>
<text x="249.9" y="216.1" transform="rotate(-90 249.9 216.1)">HGATE</text>
<text x="252.7" y="218.1">FLT</text>
<text x="253.3" y="220.7">EN</text>
<text x="315.9" y="216.6" transform="rotate(-90 315.9 216.6)">R40</text>
<text x="321" y="217.1" transform="rotate(-90 321 217.1)">100k</text>
<text x="167.3" y="224.2" transform="rotate(-90 167.3 224.2)">R19</text>
<text x="172.4" y="224.7" transform="rotate(-90 172.4 224.7)">100k</text>
<text x="177.5" y="224.2" transform="rotate(-90 177.5 224.2)">R23</text>
<text x="182.6" y="224.7" transform="rotate(-90 182.6 224.7)">100k</text>
<text x="198.6" y="223.2">OV</text>
<text x="198.6" y="225.8">NC_1</text>
<text x="250" y="223.2">SLEEP</text>
<text x="252.1" y="225.8">TMR</text>
<text x="310.9" y="227">Q6</text>
<text x="160" y="232.1">C22</text>
<text x="198.6" y="228.3">NC_2</text>
<text x="198.6" y="230.8">NC_3</text>
<text x="198.6" y="233.4">EP</text>
<text x="251.1" y="228.3">IMON</text>
<text x="251.9" y="233.4">GND</text>
<text x="252.1" y="230.8">ILIM</text>
<text x="304.6" y="229.6">2N7002W</text>
<text x="160" y="234.6">0.1uF</text>
<text x="167.3" y="234.4" transform="rotate(-90 167.3 234.4)">R20</text>
<text x="172.4" y="234.3" transform="rotate(-90 172.4 234.3)">10k</text>
<text x="177.5" y="234.4" transform="rotate(-90 177.5 234.4)">R24</text>
<text x="182.6" y="235.2" transform="rotate(-90 182.6 235.2)">6.98k</text>
<text x="275.3" y="238.2" transform="rotate(-90 275.3 238.2)">R36</text>
<text x="280.4" y="238.1" transform="rotate(-90 280.4 238.1)">30k</text>
<text x="282.9" y="238.2" transform="rotate(-90 282.9 238.2)">R38</text>
<text x="288" y="239" transform="rotate(-90 288 239)">6.81k</text>
<text x="301" y="235.9">C34</text>
<text x="301" y="238.5">0.1uF</text>
<text x="326.1" y="235.5" transform="rotate(-90 326.1 235.5)">10k</text>
<text x="331.2" y="235.7" transform="rotate(-90 331.2 235.7)">R42</text>
<text x="166.8" y="244.8">GND</text>
<text x="177" y="244.8">GND</text>
<text x="212.9" y="243.5">LM749x0</text>
<text x="215.8" y="241">U5</text>
<text x="268.4" y="248.6">GND</text>
<text x="274.8" y="248.6">GND</text>
<text x="282.4" y="248.6">GND</text>
<text x="296.4" y="248.6">GND</text>
<text x="315.4" y="248.6">GND</text>
</g>
<g font-size="1.3">
<text x="113" y="39.2">BAT1_IN</text>
<text x="316.1" y="68.6" transform="rotate(-90 316.1 68.6)">BAT1_IN</text>
<text x="114.3" y="181.5">BAT2_IN</text>
<text x="317.4" y="210.9" transform="rotate(-90 317.4 210.9)">BAT2_IN</text>
</g>
<g font-size="1.3" fill="#848400">
<text x="150" y="61.9">VSENS_BAT1</text>
<text x="278.3" y="75.9">BAT_FLT1</text>
<text x="285.9" y="86.1">ISENS_BAT1</text>
<text x="334.2" y="86.1">PWR_EN</text>
<text x="151.3" y="204.2">VSENS_BAT2</text>
<text x="279.6" y="218.1">BAT_FLT2</text>
<text x="287.2" y="228.3">ISENS_BAT2</text>
<text x="335.4" y="228.3">PWR_EN</text>
</g>
<g font-size="1" fill="#008484">
<text x="63.8" y="40.1">P</text>
<text x="63.8" y="42.7">N</text>
<text x="65" y="184.9">N</text>
<text x="65.1" y="182.4">P</text>
</g>
<g font-size="1" fill="#840000">
<text x="67.9" y="41.7">N</text>
<text x="68" y="39.2">P</text>
<text x="69.2" y="184">N</text>
<text x="69.2" y="181.4">P</text>
</g>
</svg>
